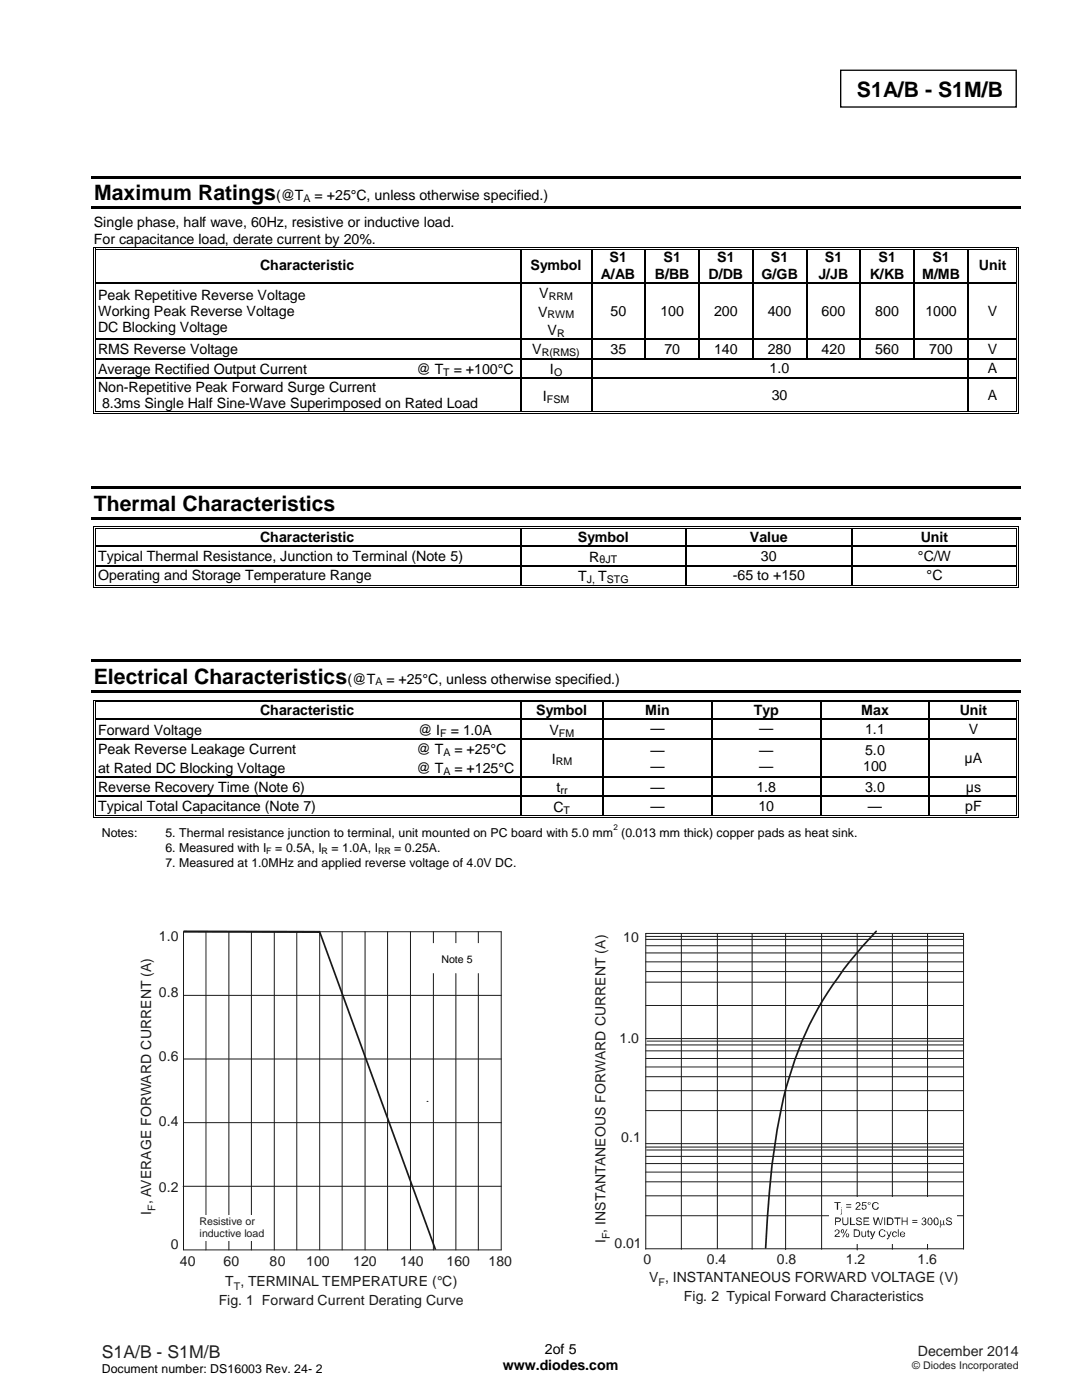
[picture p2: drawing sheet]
<svg xmlns="http://www.w3.org/2000/svg" width="216mm" height="279mm" viewBox="0 0 216 279" stroke-linecap="round" stroke-linejoin="round" font-family="sans-serif">
<path d="M167.7 14h35.1v7.4h-35.1zM163.8 140.2v3.2M163.8 143.7v3.6M163.8 147.6v7.3M163.8 155.2v3.6M163.8 159.1v3.7" fill="none" stroke="#000" stroke-width=".26"/>
<g fill="#000">
<path d="M18.3 35.1h185.4v.5h-185.4z" fill-rule="evenodd"/>
<path d="M18.3 41.2h185.4v.5h-185.4z" fill-rule="evenodd"/>
<path d="M18.6 49.3h.2v.5h-.2z" fill-rule="evenodd"/>
<path d="M18.6 49.3h.5v.2h-.5z" fill-rule="evenodd"/>
<path d="M18.6 56.3h.2v.3h-.2z" fill-rule="evenodd"/>
<path d="M18.9 49.6h.2v.2h-.2z" fill-rule="evenodd"/>
<path d="M18.9 49.6h.2v.2h-.2z" fill-rule="evenodd"/>
<path d="M18.9 56.3h.2v.3h-.2z" fill-rule="evenodd"/>
<path d="M103.7 49.8h.3z" fill-rule="evenodd"/>
<path d="M103.7 49.3h.5v.2h-.5z" fill-rule="evenodd"/>
<path d="M103.7 49.6h.5v.2h-.5z" fill-rule="evenodd"/>
<path d="M103.7 56.3h.3v.3h-.3z" fill-rule="evenodd"/>
<path d="M117.9 49.8h.3z" fill-rule="evenodd"/>
<path d="M117.9 49.3h.5v.2h-.5z" fill-rule="evenodd"/>
<path d="M117.9 49.6h.5v.2h-.5z" fill-rule="evenodd"/>
<path d="M117.9 56.3h.3v.3h-.3z" fill-rule="evenodd"/>
<path d="M128.6 49.8h.3z" fill-rule="evenodd"/>
<path d="M128.6 49.3h.5v.2h-.5z" fill-rule="evenodd"/>
<path d="M128.6 49.6h.5v.2h-.5z" fill-rule="evenodd"/>
<path d="M128.6 56.3h.3v.3h-.3z" fill-rule="evenodd"/>
<path d="M139.3 49.8h.3z" fill-rule="evenodd"/>
<path d="M139.3 49.3h.6v.2h-.6z" fill-rule="evenodd"/>
<path d="M139.3 49.6h.6v.2h-.6z" fill-rule="evenodd"/>
<path d="M139.3 56.3h.3v.3h-.3z" fill-rule="evenodd"/>
<path d="M150.1 49.8h.3z" fill-rule="evenodd"/>
<path d="M150.1 49.3h.5v.2h-.5z" fill-rule="evenodd"/>
<path d="M150.1 49.6h.5v.2h-.5z" fill-rule="evenodd"/>
<path d="M150.1 56.3h.3v.3h-.3z" fill-rule="evenodd"/>
<path d="M160.8 49.8h.3z" fill-rule="evenodd"/>
<path d="M160.8 49.3h.5v.2h-.5z" fill-rule="evenodd"/>
<path d="M160.8 49.6h.5v.2h-.5z" fill-rule="evenodd"/>
<path d="M160.8 56.3h.3v.3h-.3z" fill-rule="evenodd"/>
<path d="M171.6 49.8h.2z" fill-rule="evenodd"/>
<path d="M171.6 49.3h.5v.2h-.5z" fill-rule="evenodd"/>
<path d="M171.6 49.6h.5v.2h-.5z" fill-rule="evenodd"/>
<path d="M171.6 56.3h.2v.3h-.2z" fill-rule="evenodd"/>
<path d="M182.3 49.8h.2z" fill-rule="evenodd"/>
<path d="M182.3 49.3h.5v.2h-.5z" fill-rule="evenodd"/>
<path d="M182.3 49.6h.5v.2h-.5z" fill-rule="evenodd"/>
<path d="M182.3 56.3h.2v.3h-.2z" fill-rule="evenodd"/>
<path d="M193 49.8h.2z" fill-rule="evenodd"/>
<path d="M193 49.3h.5v.2h-.5z" fill-rule="evenodd"/>
<path d="M193 49.6h.5v.2h-.5z" fill-rule="evenodd"/>
<path d="M193 56.3h.2v.3h-.2z" fill-rule="evenodd"/>
<path d="M202.8 49.3h.5v.2h-.5z" fill-rule="evenodd"/>
<path d="M202.8 49.6h.1v.2h-.1z" fill-rule="evenodd"/>
<path d="M202.8 49.6h.1v.2h-.1z" fill-rule="evenodd"/>
<path d="M202.8 56.3h.1v.3h-.1z" fill-rule="evenodd"/>
<path d="M203.1 49.3h.2v.5h-.2z" fill-rule="evenodd"/>
<path d="M203.1 56.3h.2v.3h-.2z" fill-rule="evenodd"/>
<path d="M18.6 67.5h.2v.3h-.2z" fill-rule="evenodd"/>
<path d="M18.6 71.4h.2v.3h-.2z" fill-rule="evenodd"/>
<path d="M18.6 75.4h.2v.2h-.2z" fill-rule="evenodd"/>
<path d="M18.9 67.5h.2v.3h-.2z" fill-rule="evenodd"/>
<path d="M18.9 71.4h.2v.3h-.2z" fill-rule="evenodd"/>
<path d="M18.9 75.4h.2v.2h-.2z" fill-rule="evenodd"/>
<path d="M103.7 67.5h.3v.3h-.3z" fill-rule="evenodd"/>
<path d="M103.7 71.4h.3v.3h-.3z" fill-rule="evenodd"/>
<path d="M103.7 75.4h.3v.2h-.3z" fill-rule="evenodd"/>
<path d="M117.9 67.5h.3v.3h-.3z" fill-rule="evenodd"/>
<path d="M117.9 71.4h.3v.3h-.3z" fill-rule="evenodd"/>
<path d="M117.9 75.4h.3v.2h-.3z" fill-rule="evenodd"/>
<path d="M128.6 67.5h.3v.3h-.3z" fill-rule="evenodd"/>
<path d="M128.6 71.4h.3v.3h-.3z" fill-rule="evenodd"/>
<path d="M139.3 67.5h.3v.3h-.3z" fill-rule="evenodd"/>
<path d="M139.3 71.4h.3v.3h-.3z" fill-rule="evenodd"/>
<path d="M150.1 67.5h.3v.3h-.3z" fill-rule="evenodd"/>
<path d="M150.1 71.4h.3v.3h-.3z" fill-rule="evenodd"/>
<path d="M160.8 67.5h.3v.3h-.3z" fill-rule="evenodd"/>
<path d="M160.8 71.4h.3v.3h-.3z" fill-rule="evenodd"/>
<path d="M171.6 67.5h.2v.3h-.2z" fill-rule="evenodd"/>
<path d="M171.6 71.4h.2v.3h-.2z" fill-rule="evenodd"/>
<path d="M182.3 67.5h.2v.3h-.2z" fill-rule="evenodd"/>
<path d="M182.3 71.4h.2v.3h-.2z" fill-rule="evenodd"/>
<path d="M193 67.5h.2v.3h-.2z" fill-rule="evenodd"/>
<path d="M193 71.4h.2v.3h-.2z" fill-rule="evenodd"/>
<path d="M193 75.4h.2v.2h-.2z" fill-rule="evenodd"/>
<path d="M202.8 67.5h.1v.3h-.1z" fill-rule="evenodd"/>
<path d="M202.8 71.4h.1v.3h-.1z" fill-rule="evenodd"/>
<path d="M202.8 75.4h.1v.2h-.1z" fill-rule="evenodd"/>
<path d="M203.1 67.5h.2v.3h-.2z" fill-rule="evenodd"/>
<path d="M203.1 71.4h.2v.3h-.2z" fill-rule="evenodd"/>
<path d="M203.1 75.4h.2v.2h-.2z" fill-rule="evenodd"/>
<path d="M18.2 97h185.5v.6h-185.5z" fill-rule="evenodd"/>
<path d="M18.6 82.1h.2v.5h-.2z" fill-rule="evenodd"/>
<path d="M18.6 82.5h.5v.1h-.5z" fill-rule="evenodd"/>
<path d="M18.9 82.1h.2v.2h-.2z" fill-rule="evenodd"/>
<path d="M18.9 82.1h.2v.2h-.2z" fill-rule="evenodd"/>
<path d="M103.7 82.1h.5v.2h-.5z" fill-rule="evenodd"/>
<path d="M103.7 82.5h.5v.1h-.5z" fill-rule="evenodd"/>
<path d="M117.9 82.1h.5v.2h-.5z" fill-rule="evenodd"/>
<path d="M117.9 82.5h.5v.1h-.5z" fill-rule="evenodd"/>
<path d="M193 82.1h.5v.2h-.5z" fill-rule="evenodd"/>
<path d="M193 82.5h.5v.1h-.5z" fill-rule="evenodd"/>
<path d="M202.8 82.5h.5v.1h-.5z" fill-rule="evenodd"/>
<path d="M202.8 82.1h.1v.2h-.1z" fill-rule="evenodd"/>
<path d="M202.8 82.1h.1v.2h-.1z" fill-rule="evenodd"/>
<path d="M203.1 82.1h.2v.5h-.2z" fill-rule="evenodd"/>
<path d="M18.2 103.2h185.5v.5h-185.5z" fill-rule="evenodd"/>
<path d="M18.6 105.1h.2v.5h-.2z" fill-rule="evenodd"/>
<path d="M18.6 105.1h.5v.2h-.5z" fill-rule="evenodd"/>
<path d="M18.6 108.9h.2v.2h-.2z" fill-rule="evenodd"/>
<path d="M18.6 112.8h.2v.2h-.2z" fill-rule="evenodd"/>
<path d="M18.6 116.7h.2v.5h-.2z" fill-rule="evenodd"/>
<path d="M18.6 117.1h.5v.1h-.5z" fill-rule="evenodd"/>
<path d="M18.9 105.4h.2v.2h-.2z" fill-rule="evenodd"/>
<path d="M18.9 105.4h.2v.2h-.2z" fill-rule="evenodd"/>
<path d="M18.9 108.9h.2v.2h-.2z" fill-rule="evenodd"/>
<path d="M18.9 112.8h.2v.2h-.2z" fill-rule="evenodd"/>
<path d="M18.9 116.7h.2v.2h-.2z" fill-rule="evenodd"/>
<path d="M18.9 116.7h.2v.2h-.2z" fill-rule="evenodd"/>
<path d="M103.7 105.6h.3z" fill-rule="evenodd"/>
<path d="M103.7 105.1h.5v.2h-.5z" fill-rule="evenodd"/>
<path d="M103.7 105.4h.5v.2h-.5z" fill-rule="evenodd"/>
<path d="M103.7 108.9h.3v.2h-.3z" fill-rule="evenodd"/>
<path d="M103.7 112.8h.3v.2h-.3z" fill-rule="evenodd"/>
<path d="M103.7 116.7h.5v.2h-.5z" fill-rule="evenodd"/>
<path d="M103.7 117.1h.5v.1h-.5z" fill-rule="evenodd"/>
<path d="M136.8 105.6h.3z" fill-rule="evenodd"/>
<path d="M136.8 105.1h.5v.2h-.5z" fill-rule="evenodd"/>
<path d="M136.8 105.4h.5v.2h-.5z" fill-rule="evenodd"/>
<path d="M136.8 108.9h.3v.2h-.3z" fill-rule="evenodd"/>
<path d="M136.8 112.8h.3v.2h-.3z" fill-rule="evenodd"/>
<path d="M136.8 116.7h.5v.2h-.5z" fill-rule="evenodd"/>
<path d="M136.8 117.1h.5v.1h-.5z" fill-rule="evenodd"/>
<path d="M169.9 105.6h.2z" fill-rule="evenodd"/>
<path d="M169.9 105.1h.5v.2h-.5z" fill-rule="evenodd"/>
<path d="M169.9 105.4h.5v.2h-.5z" fill-rule="evenodd"/>
<path d="M169.9 108.9h.2v.2h-.2z" fill-rule="evenodd"/>
<path d="M169.9 112.8h.2v.2h-.2z" fill-rule="evenodd"/>
<path d="M169.9 116.7h.5v.2h-.5z" fill-rule="evenodd"/>
<path d="M169.9 117.1h.5v.1h-.5z" fill-rule="evenodd"/>
<path d="M202.8 105.1h.5v.2h-.5z" fill-rule="evenodd"/>
<path d="M202.8 105.4h.1v.2h-.1z" fill-rule="evenodd"/>
<path d="M202.8 105.4h.1v.2h-.1z" fill-rule="evenodd"/>
<path d="M202.8 108.9h.1v.2h-.1z" fill-rule="evenodd"/>
<path d="M202.8 112.8h.1v.2h-.1z" fill-rule="evenodd"/>
<path d="M202.8 117.1h.5v.1h-.5z" fill-rule="evenodd"/>
<path d="M202.8 116.7h.1v.2h-.1z" fill-rule="evenodd"/>
<path d="M202.8 116.7h.1v.2h-.1z" fill-rule="evenodd"/>
<path d="M203.1 105.1h.2v.5h-.2z" fill-rule="evenodd"/>
<path d="M203.1 108.9h.2v.2h-.2z" fill-rule="evenodd"/>
<path d="M203.1 112.8h.2v.2h-.2z" fill-rule="evenodd"/>
<path d="M203.1 116.7h.2v.5h-.2z" fill-rule="evenodd"/>
<path d="M18.2 131.6h185.5v.5h-185.5z" fill-rule="evenodd"/>
<path d="M18.2 137.8h185.5v.5h-185.5z" fill-rule="evenodd"/>
<path d="M18.6 139.7h.5v.1h-.5z" fill-rule="evenodd"/>
<path d="M103.7 139.7h.5v.1h-.5z" fill-rule="evenodd"/>
<path d="M120.3 139.7h.5v.1h-.5z" fill-rule="evenodd"/>
<path d="M141.9 139.7h.5v.1h-.5z" fill-rule="evenodd"/>
<path d="M163.6 139.7h.6v.1h-.6z" fill-rule="evenodd"/>
<path d="M185.3 139.7h.5v.1h-.5z" fill-rule="evenodd"/>
<path d="M202.8 139.7h.5v.1h-.5z" fill-rule="evenodd"/>
<path d="M18.6 139.7h.2v.5h-.2z" fill-rule="evenodd"/>
<path d="M18.6 143.4h.2v.3h-.2z" fill-rule="evenodd"/>
<path d="M18.6 147.3h.2v.3h-.2z" fill-rule="evenodd"/>
<path d="M18.6 154.9h.2v.3h-.2z" fill-rule="evenodd"/>
<path d="M18.6 158.8h.2v.3h-.2z" fill-rule="evenodd"/>
<path d="M18.9 140h.2v.2h-.2z" fill-rule="evenodd"/>
<path d="M18.9 140h.2v.2h-.2z" fill-rule="evenodd"/>
<path d="M18.9 143.4h.2v.3h-.2z" fill-rule="evenodd"/>
<path d="M18.9 147.3h.2v.3h-.2z" fill-rule="evenodd"/>
<path d="M18.9 154.9h.2v.3h-.2z" fill-rule="evenodd"/>
<path d="M18.9 158.8h.2v.3h-.2z" fill-rule="evenodd"/>
<path d="M103.7 140.2h.3z" fill-rule="evenodd"/>
<path d="M103.7 140h.5v.2h-.5z" fill-rule="evenodd"/>
<path d="M103.7 143.4h.3v.3h-.3z" fill-rule="evenodd"/>
<path d="M103.7 147.3h.3v.3h-.3z" fill-rule="evenodd"/>
<path d="M103.7 154.9h.3v.3h-.3z" fill-rule="evenodd"/>
<path d="M103.7 158.8h.3v.3h-.3z" fill-rule="evenodd"/>
<path d="M120.3 140.2h.2z" fill-rule="evenodd"/>
<path d="M120.3 140h.5v.2h-.5z" fill-rule="evenodd"/>
<path d="M120.3 143.4h.2v.3h-.2z" fill-rule="evenodd"/>
<path d="M120.3 147.3h.2v.3h-.2z" fill-rule="evenodd"/>
<path d="M120.3 154.9h.2v.3h-.2z" fill-rule="evenodd"/>
<path d="M120.3 158.8h.2v.3h-.2z" fill-rule="evenodd"/>
<path d="M141.9 140.2h.3z" fill-rule="evenodd"/>
<path d="M141.9 140h.5v.2h-.5z" fill-rule="evenodd"/>
<path d="M141.9 143.4h.3v.3h-.3z" fill-rule="evenodd"/>
<path d="M141.9 147.3h.3v.3h-.3z" fill-rule="evenodd"/>
<path d="M141.9 154.9h.3v.3h-.3z" fill-rule="evenodd"/>
<path d="M141.9 158.8h.3v.3h-.3z" fill-rule="evenodd"/>
<path d="M163.6 140.2h.3z" fill-rule="evenodd"/>
<path d="M163.6 140h.6v.2h-.6z" fill-rule="evenodd"/>
<path d="M163.6 143.4h.3v.3h-.3z" fill-rule="evenodd"/>
<path d="M163.6 147.3h.3v.3h-.3z" fill-rule="evenodd"/>
<path d="M163.6 154.9h.3v.3h-.3z" fill-rule="evenodd"/>
<path d="M163.6 158.8h.3v.3h-.3z" fill-rule="evenodd"/>
<path d="M185.3 140.2h.3z" fill-rule="evenodd"/>
<path d="M185.3 140h.5v.2h-.5z" fill-rule="evenodd"/>
<path d="M185.3 143.4h.3v.3h-.3z" fill-rule="evenodd"/>
<path d="M185.3 147.3h.3v.3h-.3z" fill-rule="evenodd"/>
<path d="M185.3 154.9h.3v.3h-.3z" fill-rule="evenodd"/>
<path d="M185.3 158.8h.3v.3h-.3z" fill-rule="evenodd"/>
<path d="M202.8 140h.1v.2h-.1z" fill-rule="evenodd"/>
<path d="M202.8 140h.1v.2h-.1z" fill-rule="evenodd"/>
<path d="M202.8 143.4h.1v.3h-.1z" fill-rule="evenodd"/>
<path d="M202.8 147.3h.1v.3h-.1z" fill-rule="evenodd"/>
<path d="M202.8 154.9h.1v.3h-.1z" fill-rule="evenodd"/>
<path d="M202.8 158.8h.1v.3h-.1z" fill-rule="evenodd"/>
<path d="M203.1 139.7h.2v.5h-.2z" fill-rule="evenodd"/>
<path d="M203.1 143.4h.2v.3h-.2z" fill-rule="evenodd"/>
<path d="M203.1 147.3h.2v.3h-.2z" fill-rule="evenodd"/>
<path d="M203.1 154.9h.2v.3h-.2z" fill-rule="evenodd"/>
<path d="M203.1 158.8h.2v.3h-.2z" fill-rule="evenodd"/>
<path d="M18.6 162.8h.2v.5h-.2z" fill-rule="evenodd"/>
<path d="M18.6 163.1h.5v.2h-.5z" fill-rule="evenodd"/>
<path d="M18.9 162.8h.2v.1h-.2z" fill-rule="evenodd"/>
<path d="M18.9 162.8h.2v.1h-.2z" fill-rule="evenodd"/>
<path d="M103.7 162.8h.5v.1h-.5z" fill-rule="evenodd"/>
<path d="M103.7 163.1h.5v.2h-.5z" fill-rule="evenodd"/>
<path d="M120.3 162.8h.5v.1h-.5z" fill-rule="evenodd"/>
<path d="M120.3 163.1h.5v.2h-.5z" fill-rule="evenodd"/>
<path d="M141.9 162.8h.5v.1h-.5z" fill-rule="evenodd"/>
<path d="M141.9 163.1h.5v.2h-.5z" fill-rule="evenodd"/>
<path d="M163.6 162.8h.6v.1h-.6z" fill-rule="evenodd"/>
<path d="M163.6 163.1h.6v.2h-.6z" fill-rule="evenodd"/>
<path d="M185.3 162.8h.5v.1h-.5z" fill-rule="evenodd"/>
<path d="M185.3 163.1h.5v.2h-.5z" fill-rule="evenodd"/>
<path d="M202.8 163.1h.5v.2h-.5z" fill-rule="evenodd"/>
<path d="M202.8 162.8h.1v.1h-.1z" fill-rule="evenodd"/>
<path d="M202.8 162.8h.1v.1h-.1z" fill-rule="evenodd"/>
<path d="M203.1 162.8h.2v.5h-.2z" fill-rule="evenodd"/>
</g>
<g fill="none" stroke="#000" stroke-width=".2">
<path d="M18.7 49.8v6.5M18.7 56.6v10.9M19 49.8v6.5M19 56.6v10.9M19.1 49.4h84.6M19.1 49.7h84.6M104.2 49.4h13.7M104.2 49.7h13.7M118.4 49.4h10.2M118.4 49.7h10.2M129.1 49.4h10.2M129.1 49.7h10.2"/>
<path d="M139.9 49.4h10.2M139.9 49.7h10.2M150.6 49.4h10.2M150.6 49.7h10.2M161.3 49.4h10.3M161.3 49.7h10.3M172.1 49.4h10.2M172.1 49.7h10.2M182.8 49.4h10.2M182.8 49.7h10.2M193.5 49.4h9.3M193.5 49.7h9.3"/>
<path d="M202.9 49.8v6.5M202.9 56.6v10.9M203.2 49.8v6.5M203.2 56.6v10.9M18.7 67.8v3.6M18.7 71.7v3.7M18.7 75.6v6.5M19 67.8v3.6M19 71.7v3.7M19 75.6v6.5M202.9 67.8v3.6M202.9 71.7v3.7"/>
<path d="M202.9 75.6v6.5M203.2 67.8v3.6M203.2 71.7v3.7M203.2 75.6v6.5M19.1 82.6h84.6M19.1 82.2h84.6M104.2 82.6h13.7M104.2 82.2h13.7M118.4 82.6h74.6M118.4 82.2h74.6M193.5 82.6h9.3M193.5 82.2h9.3"/>
<path d="M18.7 105.6v3.3M18.7 109.1v3.7M18.7 113v3.7M19 105.6v3.3M19 109.1v3.7M19 113v3.7M19.1 105.2h84.6M19.1 105.5h84.6M19.1 117.2h84.6M19.1 116.8h84.6M104.2 105.2h32.6M104.2 105.5h32.6"/>
<path d="M104.2 117.2h32.6M104.2 116.8h32.6M137.3 105.2h32.6M137.3 105.5h32.6M137.3 117.2h32.6M137.3 116.8h32.6M170.4 105.2h32.4M170.4 105.5h32.4M170.4 117.2h32.4M170.4 116.8h32.4M202.9 105.6v3.3M202.9 109.1v3.7"/>
<path d="M202.9 113v3.7M203.2 105.6v3.3M203.2 109.1v3.7M203.2 113v3.7M19.1 139.8h84.6M104.2 139.8h16.1M120.8 139.8h21.1M142.4 139.8h21.2M164.2 139.8h21.1M185.8 139.8h17M18.7 140.2v3.2M18.7 143.7v3.6"/>
<path d="M18.7 147.6v7.3M18.7 155.2v3.6M18.7 159.1v3.7M19 140.2v3.2M19 143.7v3.6M19 147.6v7.3M19 155.2v3.6M19 159.1v3.7M19.1 140.1h84.6M104.2 140.1h16.1M120.8 140.1h21.1M142.4 140.1h21.2"/>
<path d="M164.2 140.1h21.1M185.8 140.1h17M202.9 140.2v3.2M202.9 143.7v3.6M202.9 147.6v7.3M202.9 155.2v3.6M202.9 159.1v3.7M203.2 140.2v3.2M203.2 143.7v3.6M203.2 147.6v7.3M203.2 155.2v3.6M203.2 159.1v3.7"/>
<path d="M19.1 163.2h84.6M19.1 162.8h84.6M104.2 163.2h16.1M104.2 162.8h16.1M120.8 163.2h21.1M120.8 162.8h21.1M142.4 163.2h21.2M142.4 162.8h21.2M164.2 163.2h21.1M164.2 162.8h21.1M185.8 163.2h17M185.8 162.8h17"/>
</g>
<g fill="none" stroke="#000" stroke-width=".25">
<path d="M19.1 56.4h84.6M103.9 49.8v6.5M103.9 56.6v10.9M104 56.4h13.9M118.1 49.8v6.5M118.1 56.6v10.9M118.2 56.4h10.4M128.8 49.8v6.5M128.8 56.6v10.9M128.9 56.4h10.4M139.5 49.8v6.5M139.5 56.6v10.9"/>
<path d="M139.6 56.4h10.5M150.2 49.8v6.5M150.2 56.6v10.9M150.4 56.4h10.4M160.9 49.8v6.5M160.9 56.6v10.9M161.1 56.4h10.5M171.7 49.8v6.5M171.7 56.6v10.9M171.8 56.4h10.5M182.4 49.8v6.5M182.4 56.6v10.9"/>
<path d="M182.5 56.4h10.5M193.1 49.8v6.5M193.1 56.6v10.9M193.2 56.4h9.6M19.1 67.7h84.6M19.1 71.6h84.6M19.1 75.5h84.6M103.9 67.8v3.6M103.9 71.7v3.7M103.9 75.6v6.5M104 67.7h13.9M104 71.6h13.9"/>
<path d="M104 75.5h13.9M118.1 67.8v3.6M118.1 71.7v3.7M118.1 75.6v6.5M118.2 67.7h10.4M118.2 71.6h10.4M118.2 75.5h74.8M128.8 67.8v3.6M128.9 67.7h10.4M128.9 71.6h10.4M139.5 67.8v3.6M139.6 67.7h10.5"/>
<path d="M139.6 71.6h10.5M150.2 67.8v3.6M150.4 67.7h10.4M150.4 71.6h10.4M160.9 67.8v3.6M161.1 67.7h10.5M161.1 71.6h10.5M171.7 67.8v3.6M171.8 67.7h10.5M171.8 71.6h10.5M182.4 67.8v3.6M182.5 67.7h10.5"/>
<path d="M182.5 71.6h10.5M193.1 67.8v3.6M193.1 71.7v3.7M193.1 75.6v6.5M193.2 67.7h9.6M193.2 71.6h9.6M193.2 75.5h9.6M19.1 109h84.6M19.1 112.9h84.6M103.9 105.6v3.3M103.9 109.1v3.7M103.9 113v3.7"/>
<path d="M104 109h32.8M104 112.9h32.8M136.9 105.6v3.3M136.9 109.1v3.7M136.9 113v3.7M137.1 109h32.8M137.1 112.9h32.8M170 105.6v3.3M170 109.1v3.7M170 113v3.7M170.1 109h32.7M170.1 112.9h32.7"/>
<path d="M19.1 143.6h84.6M19.1 147.5h84.6M19.1 155h84.6M19.1 158.9h84.6M103.9 140.2v3.2M103.9 143.7v3.6M103.9 147.6v7.3M103.9 155.2v3.6M103.9 159.1v3.7M104 143.6h16.3M104 147.5h16.3M104 155h16.3"/>
<path d="M104 158.9h16.3M120.4 140.2v3.2M120.4 143.7v3.6M120.4 147.6v7.3M120.4 155.2v3.6M120.4 159.1v3.7M120.5 143.6h21.4M120.5 147.5h21.4M120.5 155h21.4M120.5 158.9h21.4M142.1 140.2v3.2M142.1 143.7v3.6"/>
<path d="M142.1 147.6v7.3M142.1 155.2v3.6M142.1 159.1v3.7M142.2 143.6h21.4M142.2 147.5h21.4M142.2 155h21.4M142.2 158.9h21.4M163.9 143.6h21.4M163.9 147.5h21.4M163.9 155h21.4M163.9 158.9h21.4M185.5 140.2v3.2"/>
<path d="M185.5 143.7v3.6M185.5 147.6v7.3M185.5 155.2v3.6M185.5 159.1v3.7M185.6 143.6h17.2M185.6 147.5h17.2M185.6 155h17.2M185.6 158.9h17.2"/>
</g>
<g fill="none" stroke="#1f1a17" stroke-width=".2">
<path d="M36.6 185.9h63.4v63.5h-63.4zM36.6 198.6h63.4M41.1 185.9v63.5M45.7 185.9v63.5M50.2 185.9v63.5M54.7 185.9v63.5M59.2 185.9v63.5M63.8 185.9v63.5M68.3 185.9v63.5M72.8 185.9v63.5M77.3 185.9v63.5M81.9 185.9v63.5"/>
<path d="M86.5 185.9v63.5M91 185.9v63.5M95.4 185.9v63.5M36.6 211.3h63.4M85.2 219.8h.1M36.5 236.7h63.5M36.6 224h63.4"/>
</g>
<path d="M36.6 185.7l27.2 .1v.4l-27.2-.1zM63.8 185.8l.2 .1h-.2zM63.6 186l.4-.1 23.1 63.5h-.4z" fill="#1f1a17"/>
<g fill="#fff">
<path d="M38.8 242.5h15.1v5.1h-15.1z" fill-rule="evenodd"/>
<path d="M193 250.3h2.1v.3h-2.1z" fill-rule="evenodd"/>
</g>
<g fill="none" stroke="#1f1a17" stroke-width=".2">
<path d="M128.9 186.9h63.3M128.9 196h63.3M128.9 192h63.3M128.9 190.2h63.3M128.9 187.5h63.3M128.9 193.9h63.3M128.9 188.7h63.4M136 186.3v63M143.1 186.3v62.9M150.1 186.3v63M156.8 186.3v63.1M163.9 186.3v63"/>
<path d="M171 186.3v63.2M178.1 186.3v63M185.1 186.3v63M128.9 217.7h63.3M128.9 214.9h63.3M128.9 207.3h63.3M128.9 208.5h63.3M128.9 209.7h63.3M128.9 211.2h63.3M128.9 212.9h63.3M128.9 200.7h63.3M129.1 207.8h63.1"/>
<path d="M128.9 228.2h63.3M128.9 235.9h63.3M128.9 230.8h63.3M128.9 228.9h63.3M128.9 238.7h63.3M128.9 232.2h63.3M128.9 221.6h63.3M128.9 233.9h63.3M129 229.5h63.3M128.9 249.3v-63h63.4v63M128.9 249.2h63.3M128.9 242.6h63.3"/>
</g>
<path d="M165.4 239h25.5v9.3h-25.5z" fill-rule="evenodd" fill="#fff"/>
<path d="M174.8 185.9a70.5 70.5 0 0 0-15.5 23.8 76.1 76.1 0 0 0-4.6 18.1 207.3 207.3 0 0 0-1.9 21.2" fill="none" stroke="#1f1a17" stroke-width=".34"/>
<path d="M166.5 239.9h1.2v.2h-.5v1.3h-.2v-1.3h-.5zM167.9 240.9l.1 .2zM167.9 241.3l.1 1-.3 .1 .2-.2zM168.8 240.3h1.1v.2h-1.1zM168.8 240.8h1.1v.2h-1.1zM170.9 240a.47 .47 0 0 1 .7 .1 .47 .47 0 0 1-.2 .7l-.4 .5h.7v.1h-1l.1-.3 .7-.8a.35 .35 0 0 0-.3-.2 .35 .35 0 0 0-.3 .2h-.2zM172.1 239.9h.8v.2h-.7l-.1 .4a.52 .52 0 0 1 .8 .3 .52 .52 0 0 1-.4 .7 .52 .52 0 0 1-.6-.5h.2a.34 .34 0 0 0 .5 .2 .34 .34 0 0 0 .2-.4 .34 .34 0 0 0-.5-.2l-.2 .2-.1-.1zM173.1 240.2a.3 .3 0 0 1 .6 0 .3 .3 0 0 1-.6 0zM173.2 240.1a.2 .2 0 0 0 .4 0 .2 .2 0 0 0-.4 0zM174.2 240.1l.7-.2 .4 .4h-.1a.53 .53 0 0 0-.7-.2 .53 .53 0 0 0-.2 .7 .47 .47 0 0 0 .4 .5 .47 .47 0 0 0 .5-.5l.1 .1a.72 .72 0 0 1-.9 .5 .72 .72 0 0 1-.4-1zM166.6 243h.6a.47 .47 0 0 1 .6 .4 .47 .47 0 0 1-.6 .5h-.4v.6h-.2zM166.8 243.2v.5h.6a.27 .27 0 0 0 .2-.3 .27 .27 0 0 0-.4-.2zM168.1 243h.2v.9a.42 .42 0 0 0 .4 .4 .42 .42 0 0 0 .4-.4v-.9h.2v.9a.61 .61 0 0 1-.3 .6 .61 .61 0 0 1-.7 0l-.2-.4zM169.6 243h.3v1.3h.7v.2h-1zM170.9 243.1a.65 .65 0 0 1 1.1 .3l-.2 .1a.38 .38 0 0 0-.4-.4 .38 .38 0 0 0-.4 .4l.4 .1a.48 .48 0 0 1 .6 .6 .48 .48 0 0 1-.8 .3h-.2l-.2-.4 .2-.1a.45 .45 0 0 0 .3 .3 .45 .45 0 0 0 .5-.2l-.4-.3a.47 .47 0 0 1-.5-.2 .47 .47 0 0 1 0-.5zM172.3 243h1.1v.2h-.9v.4h.8v.2h-.8v.5h1v.2h-1.2zM174.2 243h.2l.3 1.3 .4-1.3h.2l.4 1.3 .3-1.3h.2l-.4 1.5h-.2l-.4-1.3-.4 1.3h-.2zM176.5 243h.1v1.5h-.1zM177 243h.5a.76 .76 0 0 1 .8 .7 .76 .76 0 0 1-.8 .8h-.5zM177.2 243.2v1.1h.3a.55 .55 0 0 0 .6-.5 .55 .55 0 0 0-.6-.6zM178.5 243h1.2v.2h-.5v1.3h-.2v-1.3h-.5zM179.9 243h.2v.6h.8v-.6h.2v1.5h-.2v-.7h-.8v.7h-.2zM182 243.5h1v.1h-1zM182 243.9h1v.2h-1zM184.1 243.1a.4 .4 0 0 1 .6 0 .4 .4 0 0 1-.1 .6h.1a.5 .5 0 0 1-.1 .8 .5 .5 0 0 1-.7-.4h.2v.1a.34 .34 0 0 0 .3 .1 .34 .34 0 0 0 .3-.3l-.5-.2v-.2a.25 .25 0 0 0 .4-.3 .25 .25 0 0 0-.5-.1l-.2 .2zM185.3 243a.56 .56 0 0 1 .6 .1 .56 .56 0 0 1 .2 .6 .55 .55 0 0 1-.3 .8 .55 .55 0 0 1-.7-.4v-.6zM185.3 243.2v.3a.6 .6 0 0 0 .3 .9 .69 .69 0 0 0 .3-.7 .69 .69 0 0 0-.5-.6zM186.5 243a.64 .64 0 0 1 .7 .2 .64 .64 0 0 1 .1 .8 .47 .47 0 0 1-.4 .5 .47 .47 0 0 1-.6-.4 .98 .98 0 0 1 .2-1.1zM186.6 243.2l-.1 .9 .3 .3a.72 .72 0 0 0-.1-1.3zM187.6 243.5h.2l.1 .9 .3-.1v-.8h.2v.8h.2l-.2 .3-.2-.3-.3 .3-.2-.1v.5l-.2-.1zM188.9 243.1a.6 .6 0 0 1 1 .3l-.2 .1a.34 .34 0 0 0-.3-.4 .34 .34 0 0 0-.4 .4h.1a.73 .73 0 0 1 .9 .7 .7 .7 0 0 1-.7 .4 .7 .7 0 0 1-.6-.5l.3-.1a.42 .42 0 0 0 .3 .4 .42 .42 0 0 0 .4-.2l.1-.1a.68 .68 0 0 0-.8-.4l-.2-.2zM166.6 245.6a.52 .52 0 0 1 .7-.2 .52 .52 0 0 1 .1 .8l-.6 .5h.8v.1h-1.1l.1-.3a.66 .66 0 0 0 .5-1h-.2l-.2 .3h-.1zM167.8 245.5l.2-.2a.38 .38 0 0 1 .4 .4 .38 .38 0 0 1-.4 .4l-.3-.4zM168 245.5l-.1 .2 .3 .3 .1-.5zM168.9 245.3h.2l-.8 1.6h-.2zM168.8 246.5a.38 .38 0 0 1 .7 0 .38 .38 0 0 1-.7 0zM168.8 246.5a.25 .25 0 0 0 .5 0 .25 .25 0 0 0-.5 0zM170.4 245.3h.5a.77 .77 0 0 1 .7 .7 .77 .77 0 0 1-.6 .8h-.6zM170.5 245.6v1.1h.4a.48 .48 0 0 0 .5-.2 .48 .48 0 0 0 0-.6v-.2l-.3-.1zM171.9 245.7h.2v.7a.31 .31 0 0 0 .3 .4 .31 .31 0 0 0 .2-.5v-.6h.2v1.1h-.2v-.1l-.3 .2-.2-.1-.2-.2zM173.1 245.5l.2-.1v.3h.2v.2h-.2v.8l.3 .1h-.5v-.9h-.1zM173.6 245.7h.2l.4 1 .2-1h.3l-.5 1.2a.3 .3 0 0 1-.1 .3 .3 .3 0 0 1-.4 .1v-.2h.2l.1-.3zM175.7 245.4l.4-.1 .4 .2 .2 .2-.2 .1a.51 .51 0 0 0-.7-.3 .51 .51 0 0 0-.2 .8 .47 .47 0 0 0 .4 .4 .47 .47 0 0 0 .5-.4l.2 .1a.76 .76 0 0 1-1.2 .2 .76 .76 0 0 1 .2-1.2zM176.9 245.7h.1l.4 1 .3-1h.2l-.4 1.2-.4 .5-.1-.3h.2l.1-.3zM178.1 246a.51 .51 0 0 1 .4-.3 .51 .51 0 0 1 .5 .4l-.2 .1-.2-.3a.42 .42 0 0 0-.4 .4 .42 .42 0 0 0 .4 .5l.2-.3h.2a.54 .54 0 0 1-.8 .3 .54 .54 0 0 1-.1-.8zM179.2 245.3h.1v1.5h-.1zM179.7 245.9a.52 .52 0 0 1 .6 0 .52 .52 0 0 1 .3 .4h-.9a.35 .35 0 0 0 .3 .4 .35 .35 0 0 0 .4-.2h.2a.54 .54 0 0 1-.8 .3 .54 .54 0 0 1-.1-.9zM179.8 246l-.1 .3h.7l-.1-.4z" fill-rule="evenodd" fill="#1f1a17"/>
<path d="M85.4 188.3h13v5.8h-13z" fill-rule="evenodd" fill="#fff"/>
<path d="M85.4 188.3h13v5.8h-13z" fill="none" stroke="#fff" stroke-width=".26"/>
<g font-size="4.2">
<text x="171" y="19.3">S1A/B - S1M/B</text>
<text x="18.8" y="39.9">Maximum Ratings</text>
<text x="18.7" y="101.9">Thermal Characteristics</text>
<text x="18.7" y="136.5">Electrical Characteristics</text>
</g>
<text font-size="3.5" fill="#231f20" x="20.3" y="270.9">S1A/B - S1M/B</text>
<g font-size="2.8">
<text x="55.1" y="39.9">(@T</text>
<text x="62.8" y="39.9">= +25°C, unless otherwise specified.)</text>
<text x="18.7" y="45.4">Single phase, half wave, 60Hz, resistive or inductive load.</text>
<text x="18.7" y="48.6">For capacitance load, derate current by 20%.</text>
<text x="51.9" y="54">Characteristic</text>
<text x="105.9" y="54">Symbol</text>
<text x="121.6" y="52.4">S1</text>
<text x="132.4" y="52.4">S1</text>
<text x="143.1" y="52.4">S1</text>
<text x="153.8" y="52.4">S1</text>
<text x="164.6" y="52.4">S1</text>
<text x="175.3" y="52.4">S1</text>
<text x="186" y="52.4">S1</text>
<text x="195.3" y="54">Unit</text>
<text x="19.6" y="59.8">Peak Repetitive Reverse Voltage</text>
<text x="107.6" y="59.5">V</text>
<text x="119.9" y="55.6">A/AB</text>
<text x="130.7" y="55.6">B/BB</text>
<text x="141.4" y="55.6">D/DB</text>
<text x="152" y="55.6">G/GB</text>
<text x="163.3" y="55.6">J/JB</text>
<text x="173.6" y="55.6">K/KB</text>
<text x="184" y="55.6">M/MB</text>
<text x="19.6" y="63">Working Peak Reverse Voltage</text>
<text x="107.4" y="63.2">V</text>
<text x="121.8" y="63">50</text>
<text x="131.8" y="63">100</text>
<text x="142.5" y="63">200</text>
<text x="153.2" y="63">400</text>
<text x="163.9" y="63">600</text>
<text x="174.7" y="63">800</text>
<text x="184.7" y="63">1000</text>
<text x="197.1" y="63">V</text>
<text x="19.6" y="66.3">DC Blocking Voltage</text>
<text x="19.6" y="70.6">RMS Reverse Voltage</text>
<text x="106.2" y="70.7">V</text>
<text x="109.2" y="66.9">V</text>
<text x="121.8" y="70.6">35</text>
<text x="132.6" y="70.6">70</text>
<text x="142.5" y="70.6">140</text>
<text x="153.2" y="70.6">280</text>
<text x="163.9" y="70.6">420</text>
<text x="174.7" y="70.6">560</text>
<text x="185.4" y="70.6">700</text>
<text x="197.1" y="70.6">V</text>
<text x="19.6" y="74.7">Average Rectified Output Current</text>
<text x="83.1" y="74.7">@ T</text>
<text x="90.6" y="74.7">= +100°C</text>
<text x="109.7" y="74.7">I</text>
<text x="153.6" y="74.5">1.0</text>
<text x="197.1" y="74.5">A</text>
<text x="19.6" y="78.2">Non-Repetitive Peak Forward Surge Current</text>
<text x="20.4" y="81.5">8.3ms Single Half Sine-Wave Superimposed on Rated Load</text>
<text x="108.3" y="80">I</text>
<text x="154" y="79.8">30</text>
<text x="197.1" y="79.8">A</text>
<text x="19.6" y="111.9">Typical Thermal Resistance, Junction to Terminal (Note 5)</text>
<text x="51.9" y="108.1">Characteristic</text>
<text x="115.3" y="108.1">Symbol</text>
<text x="117.6" y="112.1">R</text>
<text x="149.6" y="108.1">Value</text>
<text x="151.8" y="111.9">30</text>
<text x="183.2" y="111.9">°C/W</text>
<text x="183.7" y="108.1">Unit</text>
<text x="19.6" y="115.8">Operating and Storage Temperature Range</text>
<text x="115.4" y="116">T</text>
<text x="119.4" y="116">T</text>
<text x="146.2" y="115.8">-65 to +150</text>
<text x="184.9" y="115.8">°C</text>
<text x="69.3" y="136.5">(@T</text>
<text x="77.1" y="136.5">= +25°C, unless otherwise specified.)</text>
<text x="51.9" y="142.7">Characteristic</text>
<text x="107" y="142.7">Symbol</text>
<text x="128.8" y="142.7">Min</text>
<text x="150.4" y="142.7">Typ</text>
<text x="171.8" y="142.7">Max</text>
<text x="191.5" y="142.7">Unit</text>
<text x="19.6" y="146.7">Forward Voltage</text>
<text x="83.4" y="146.7">@ I</text>
<text x="89.9" y="146.7">= 1.0A</text>
<text x="109.6" y="146.7">V</text>
<text x="129.8" y="146.3">—</text>
<text x="151.5" y="146.3">—</text>
<text x="172.6" y="146.5">1.1</text>
<text x="193.3" y="146.5">V</text>
<text x="19.6" y="150.6">Peak Reverse Leakage Current</text>
<text x="19.6" y="154.2">at Rated DC Blocking Voltage</text>
<text x="83.1" y="150.6">@ T</text>
<text x="83.1" y="154.2">@ T</text>
<text x="90.7" y="150.6">= +25°C</text>
<text x="90.7" y="154.2">= +125°C</text>
<text x="110.1" y="152.4">I</text>
<text x="129.8" y="150.6">—</text>
<text x="129.8" y="153.9">—</text>
<text x="151.5" y="150.6">—</text>
<text x="151.5" y="153.9">—</text>
<text x="172.2" y="153.9">100</text>
<text x="172.6" y="150.6">5.0</text>
<text x="192.5" y="152.2">μA</text>
<text x="19.6" y="158">Reverse Recovery Time (Note 6)</text>
<text x="19.6" y="161.9">Typical Total Capacitance (Note 7)</text>
<text x="111" y="158.1">t</text>
<text x="129.8" y="158">—</text>
<text x="129.8" y="161.9">—</text>
<text x="150.9" y="158">1.8</text>
<text x="151.3" y="161.9">10</text>
<text x="172.6" y="158">3.0</text>
<text x="173.2" y="161.9">—</text>
<text x="192.6" y="161.9">pF</text>
<text x="192.7" y="158">μs</text>
<text x="110.4" y="162.1">C</text>
<text x="100.3" y="273.5">www.diodes.com</text>
<text x="108.7" y="270.2">2of 5</text>
</g>
<g font-size="2.8" fill="#1f1a17">
<text x="31.7" y="187.8">1.0</text>
<text x="124.4" y="188">10</text>
<text x="31.7" y="199">0.8</text>
<text x="123.6" y="208.1">1.0</text>
<text x="31.7" y="211.8">0.6</text>
<text x="31.7" y="224.7">0.4</text>
<text x="123.9" y="228">0.1</text>
<text x="31.7" y="237.8">0.2</text>
<text x="30.2" y="242.4" transform="rotate(-90 30.2 242.4)">I , AVERAGE FORWARD CURRENT (A)</text>
<text x="34.1" y="249.3">0</text>
<text x="120.8" y="248" transform="rotate(-90 120.8 248)">I , INSTANTANEOUS FORWARD CURRENT (A)</text>
<text x="122.6" y="249.1">0.01</text>
<text x="35.9" y="252.7">40</text>
<text x="44.6" y="252.7">60</text>
<text x="44.9" y="256.6">T , TERMINAL TEMPERATURE ( C)</text>
<text x="53.8" y="252.7">80</text>
<text x="61.1" y="252.7">100</text>
<text x="70.5" y="252.7">120</text>
<text x="79.9" y="252.7">140</text>
<text x="87.2" y="256.6">°</text>
<text x="89.1" y="252.7">160</text>
<text x="97.5" y="252.7">180</text>
<text x="128.4" y="252.3">0</text>
<text x="129.5" y="255.9">V , INSTANTANEOUS FORWARD VOLTAGE (V)</text>
<text x="141" y="252.3">0.4</text>
<text x="155" y="252.3">0.8</text>
<text x="168.8" y="252.3">1.2</text>
<text x="183" y="252.3">1.6</text>
<text x="43.6" y="260.4">Fig. 1 Forward Current Derating Curve</text>
<text x="136.5" y="259.7">Fig. 2 Typical Forward Characteristics</text>
</g>
<text font-size="2.8" fill="#231f20" x="183.2" y="270.6">December 2014</text>
<g font-size="2.5">
<text x="20.3" y="166.9">Notes:</text>
<text x="33" y="166.9">5. Thermal resistance junction to terminal, unit mounted on PC board with 5.0 mm (0.013 mm thick) copper pads as heat sink.</text>
<text x="33" y="170.1">6. Measured with I</text>
<text x="33" y="173">7. Measured at 1.0MHz and applied reverse voltage of 4.0V DC.</text>
<text x="54.9" y="170.1">= 0.5A, I</text>
<text x="66.2" y="170.1">= 1.0A, I</text>
<text x="78.7" y="170.1">= 0.25A.</text>
<text x="20.3" y="274">Document number: DS16003 Rev. 24- 2</text>
</g>
<g font-size="2.1">
<text x="60.6" y="40.3">A</text>
<text x="109.5" y="59.9">RRM</text>
<text x="109.3" y="63.5">RWM</text>
<text x="108.1" y="71.1">R(RMS)</text>
<text x="111.1" y="67.2">R</text>
<text x="88.5" y="75">T</text>
<text x="110.5" y="75">O</text>
<text x="109.1" y="80.4">FSM</text>
<text x="119.6" y="112.4">θJT</text>
<text x="117.1" y="116.3">J,</text>
<text x="121.1" y="116.3">STG</text>
<text x="74.9" y="136.8">A</text>
<text x="87.8" y="147">F</text>
<text x="111.5" y="147">FM</text>
<text x="88.5" y="150.9">A</text>
<text x="88.5" y="154.6">A</text>
<text x="110.9" y="152.8">RM</text>
<text x="111.8" y="158.5">rr</text>
<text x="112.5" y="162.4">T</text>
<text x="88.1" y="192.1">Note 5</text>
</g>
<g font-size="2.1" fill="#1f1a17">
<text x="31" y="241.7" transform="rotate(-90 31 241.7)">F</text>
<text x="39.8" y="244.4">Resistive or</text>
<text x="39.8" y="246.8">inductive load</text>
<text x="121.7" y="247.3" transform="rotate(-90 121.7 247.3)">F</text>
<text x="46.7" y="257.5">T</text>
<text x="131.4" y="256.7">F</text>
</g>
<text font-size="2.1" fill="#231f20" x="182" y="273.2">© Diodes Incorporated</text>
<g font-size="1.8">
<text x="53.1" y="170.5">F</text>
<text x="64.2" y="170.5">R</text>
<text x="75.5" y="170.5">RR</text>
</g>
<text font-size="1.6" x="122.4" y="165.7">2</text>
</svg>
